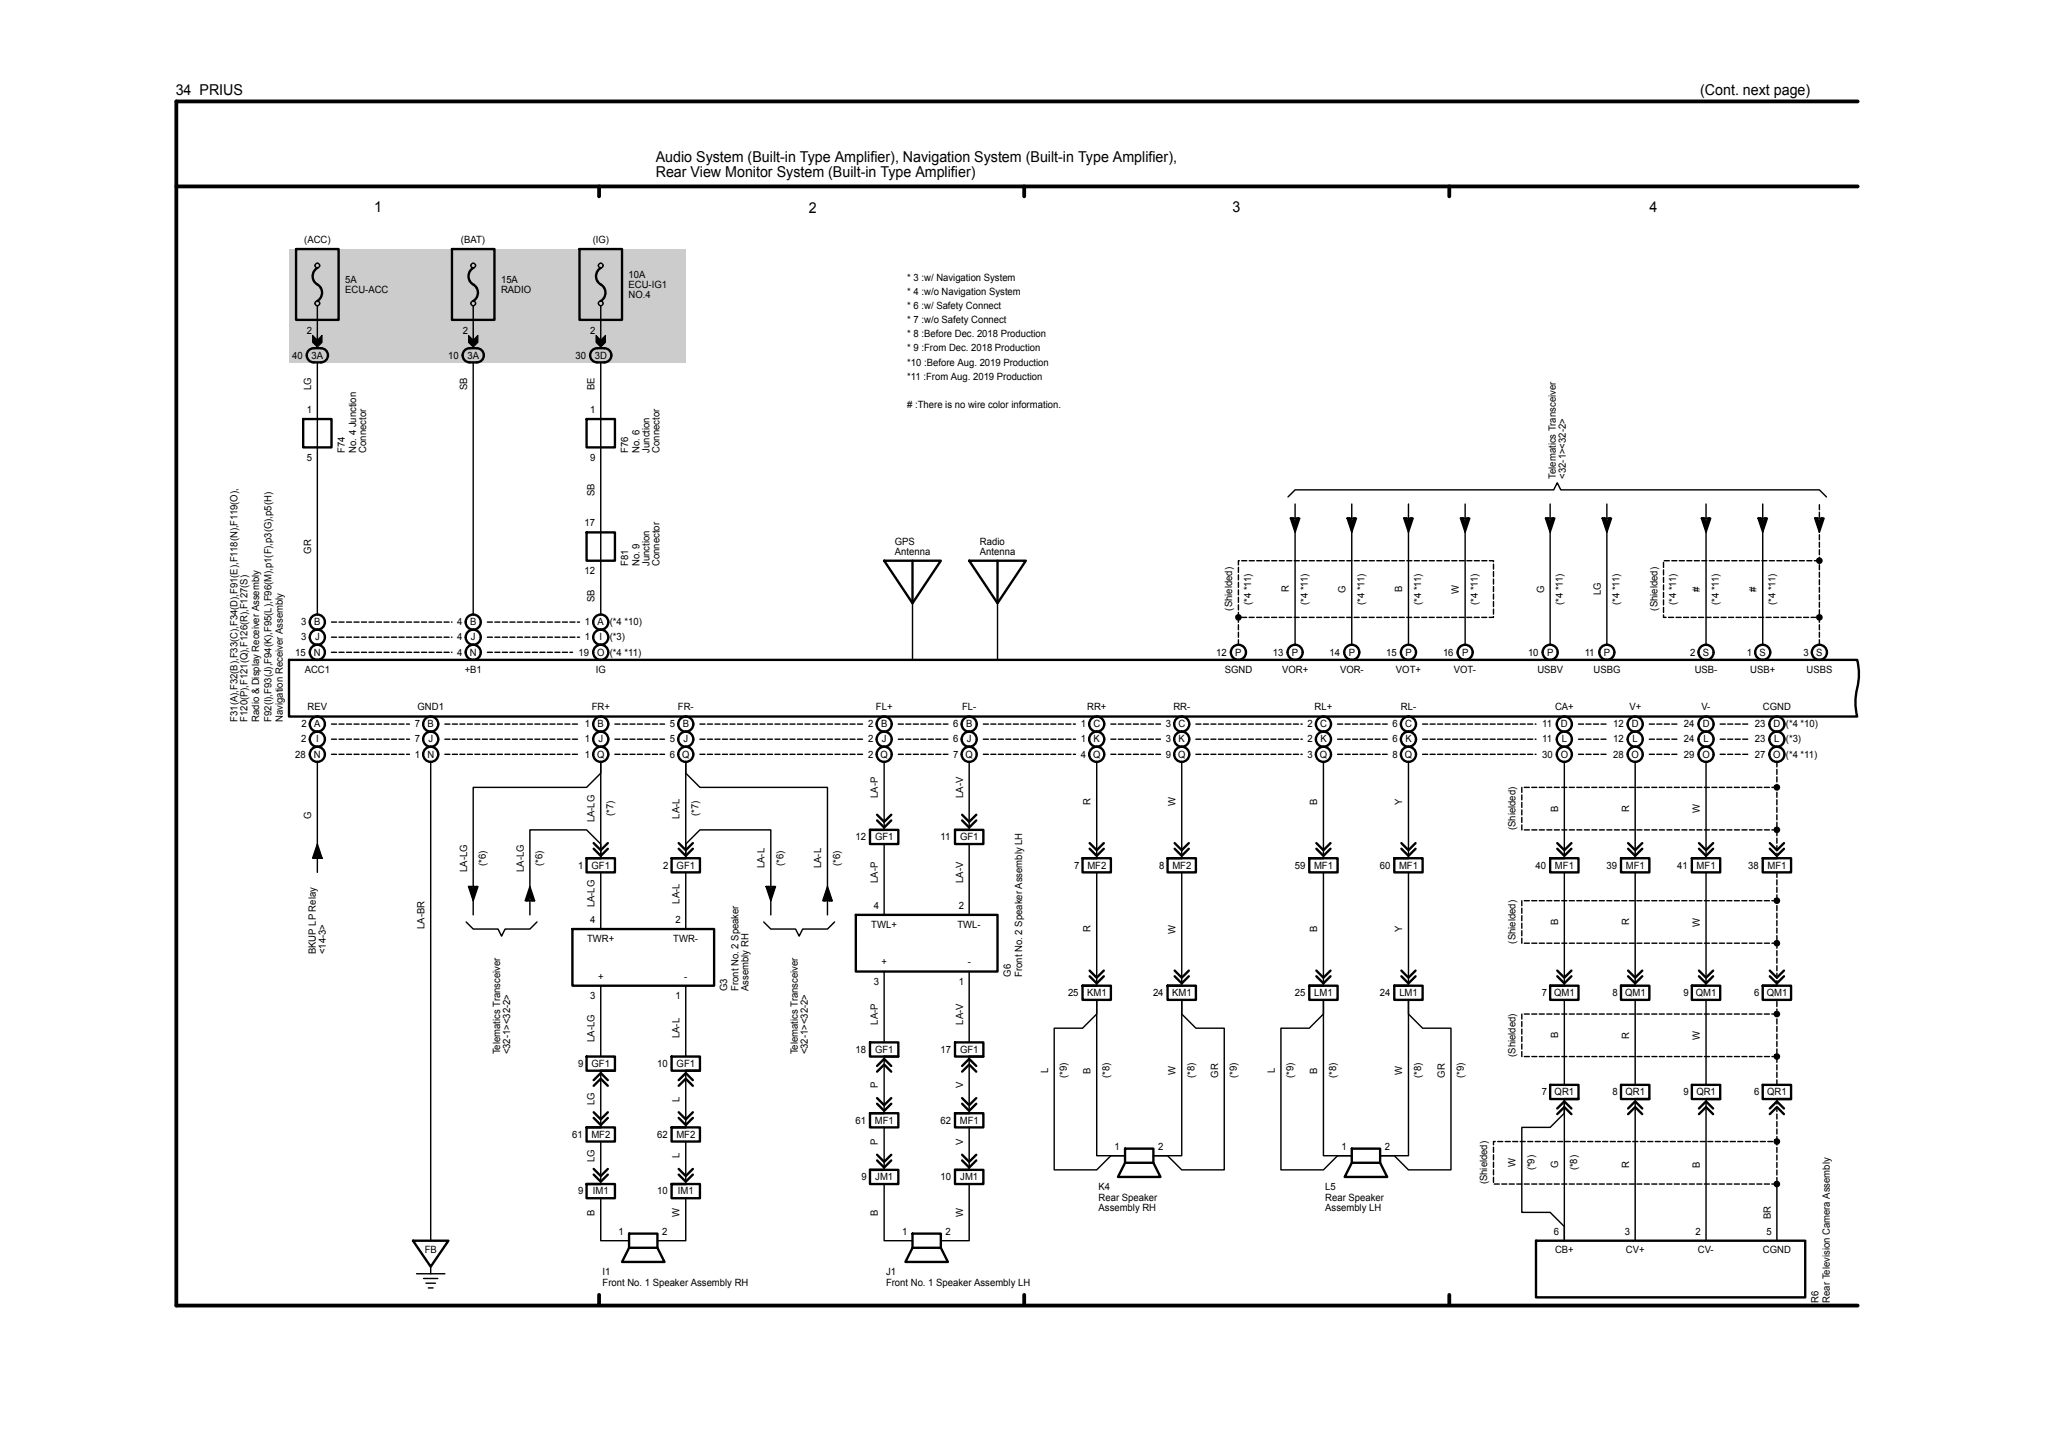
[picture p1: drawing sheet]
<svg xmlns="http://www.w3.org/2000/svg" width="297mm" height="210mm" viewBox="0 0 297 210" stroke-linecap="round" stroke-linejoin="round" font-family="sans-serif">
<path d="M269.5 14.7h-243.9v174.8h243.9M25.6 27.1h243.9M86.9 27v1.5M148.6 27v1.5M210.3 27v1.5M86.9 187.9v1.5M148.6 187.9v1.5M210.3 187.9v1.5" fill="none" stroke="#000" stroke-width=".55"/>
<g fill="#ccc">
<path d="M41.9 36.1h57.6v16.5h-57.6z"/>
<path d="M43 36.1h6.1v10.3h-6.1z"/>
<path d="M65.6 36.1h6.1v10.3h-6.1z"/>
<path d="M84.1 36.1h6.1v10.3h-6.1z"/>
</g>
<g fill="none" stroke="#000" stroke-width=".34">
<path d="M43 36.1h6.1v10.3h-6.1zM46 38.9a1.43 1.43 0 0 0 .2 2.5 1.4 1.4 0 0 1-.2 2.3M65.6 36.1h6.1v10.3h-6.1zM68.7 38.9a1.43 1.43 0 0 0 .2 2.5 1.39 1.39 0 0 1-.2 2.3M84.1 36.1h6.1v10.3h-6.1zM87.2 38.9a1.43 1.43 0 0 0 .2 2.5 1.4 1.4 0 0 1-.2 2.3M44.7 51l.2-.3a2.23 2.23 0 0 1 2.5 .3 1.03 1.03 0 0 1 .1 1 1.03 1.03 0 0 1-.9 .6h-1.1a1.03 1.03 0 0 1-.9-.6 1.03 1.03 0 0 1 .1-1zM67.3 51l.2-.3a2.22 2.22 0 0 1 2.5 .3 1.03 1.03 0 0 1 .1 1 1.03 1.03 0 0 1-.9 .6h-1.1a1.03 1.03 0 0 1-.9-.6 1.03 1.03 0 0 1 .1-1zM85.8 51l.2-.3a2.22 2.22 0 0 1 2.5 .3 1.03 1.03 0 0 1 .1 1 1.03 1.03 0 0 1-.9 .6h-1.1a1.03 1.03 0 0 1-.9-.6 1.03 1.03 0 0 1 .1-1zM44 60.8h4.1v4.1h-4.1zM85.1 77.3h4.1v4.1h-4.1zM85.1 60.8h4.1v4.1h-4.1z"/>
<path d="M41.9 95.8h227.6a9 9 0 0 1-.2 4.7l-.1 1.7 .3 1.8h-227.6zM46 91.4a1.1 1.1 0 0 1 1.1 1.1 1.1 1.1 0 0 1-1.1 1.1M46 91.4a1.1 1.1 0 0 0-1.1 1.1 1.1 1.1 0 0 0 1.1 1.1M68.7 91.4a1.1 1.1 0 0 1 1.1 1.1 1.1 1.1 0 0 1-1.1 1.1M68.7 91.4a1.1 1.1 0 0 0-1.1 1.1 1.1 1.1 0 0 0 1.1 1.1M87.2 91.4a1.1 1.1 0 0 1 1.1 1.1 1.1 1.1 0 0 1-1.1 1.1M87.2 91.4a1.1 1.1 0 0 0-1.1 1.1 1.1 1.1 0 0 0 1.1 1.1M128.3 81.4h8.2l-4.1 6.1zM132.4 81.4v6.1M140.6 81.4h8.2l-4.1 6.1zM144.7 81.4v6.1M46 106.2a1.1 1.1 0 0 1 1.1 1.1 1.1 1.1 0 0 1-1.1 1.1"/>
<path d="M46 106.2a1.1 1.1 0 0 0-1.1 1.1 1.1 1.1 0 0 0 1.1 1.1M62.5 106.2a1.1 1.1 0 0 1 1.1 1.1 1.1 1.1 0 0 1-1.1 1.1M62.5 106.2a1.1 1.1 0 0 0-1.1 1.1 1.1 1.1 0 0 0 1.1 1.1M87.2 106.2a1.1 1.1 0 0 1 1.1 1.1 1.1 1.1 0 0 1-1.1 1.1M87.2 106.2a1.1 1.1 0 0 0-1.1 1.1 1.1 1.1 0 0 0 1.1 1.1M99.5 106.2a1.1 1.1 0 0 1 1.1 1.1 1.1 1.1 0 0 1-1.1 1.1M99.5 106.2a1.1 1.1 0 0 0-1.1 1.1 1.1 1.1 0 0 0 1.1 1.1M127.3 119.1l1 1 1-1M127.3 118.2l1 1.1 1-1.1M128.3 106.2a1.1 1.1 0 0 1 1.1 1.1 1.1 1.1 0 0 1-1.1 1.1M128.3 106.2a1.1 1.1 0 0 0-1.1 1.1 1.1 1.1 0 0 0 1.1 1.1M139.6 119.1l1 1 1-1"/>
<path d="M139.6 118.2l1 1.1 1-1.1M140.6 106.2a1.1 1.1 0 0 1 1.1 1.1 1.1 1.1 0 0 1-1.1 1.1M140.6 106.2a1.1 1.1 0 0 0-1.1 1.1 1.1 1.1 0 0 0 1.1 1.1M159.1 106.2a1.1 1.1 0 0 1 1.1 1.1 1.1 1.1 0 0 1-1.1 1.1M159.1 106.2a1.1 1.1 0 0 0-1.1 1.1 1.1 1.1 0 0 0 1.1 1.1M171.5 106.2a1.1 1.1 0 0 1 1.1 1.1 1.1 1.1 0 0 1-1.1 1.1M171.5 106.2a1.1 1.1 0 0 0-1.1 1.1 1.1 1.1 0 0 0 1.1 1.1M192 106.2a1.1 1.1 0 0 1 1.1 1.1 1.1 1.1 0 0 1-1.1 1.1M192 106.2a1.1 1.1 0 0 0-1.1 1.1 1.1 1.1 0 0 0 1.1 1.1M204.4 106.2a1.1 1.1 0 0 1 1.1 1.1 1.1 1.1 0 0 1-1.1 1.1M204.4 106.2a1.1 1.1 0 0 0-1.1 1.1 1.1 1.1 0 0 0 1.1 1.1M227 106.2a1.1 1.1 0 0 1 1.1 1.1 1.1 1.1 0 0 1-1.1 1.1"/>
<path d="M227 106.2a1.1 1.1 0 0 0-1.1 1.1 1.1 1.1 0 0 0 1.1 1.1M237.2 106.2a1.1 1.1 0 0 1 1.1 1.1 1.1 1.1 0 0 1-1.1 1.1M237.2 106.2a1.1 1.1 0 0 0-1 1.1 1.1 1.1 0 0 0 1 1.1M247.5 106.2a1.1 1.1 0 0 1 1.1 1.1 1.1 1.1 0 0 1-1.1 1.1M247.5 106.2a1.1 1.1 0 0 0-1.1 1.1 1.1 1.1 0 0 0 1.1 1.1M257.8 106.2a1.1 1.1 0 0 1 1.1 1.1 1.1 1.1 0 0 1-1.1 1.1M257.8 106.2a1.1 1.1 0 0 0-1.1 1.1 1.1 1.1 0 0 0 1.1 1.1M83.1 134.8h20.5v8.3h-20.5zM85.1 124.6h4.1v2h-4.1zM85.1 124.6h2.1M86.1 123.2l1.1 1 1-1M86.1 122.4l1.1 1 1-1"/>
<path d="M97.4 124.6h4.2v2h-4.2zM97.4 124.6h2.1M98.5 123.2l1 1 1-1M98.5 122.4l1 1 1-1M124.2 132.8h20.5v8.2h-20.5zM126.2 120.4h4.1v2.1h-4.1zM126.2 120.4h2.1M138.6 120.4h4.1v2.1h-4.1zM138.6 120.4h2M157.1 124.6h4.1v2h-4.1zM157.1 124.6h2M158.1 123.2l1 1 1.1-1"/>
<path d="M158.1 122.4l1 1 1.1-1M169.4 124.6h4.1v2h-4.1zM169.4 124.6h2.1M170.4 123.2l1.1 1 1-1M170.4 122.4l1.1 1 1-1M190 124.6h4.1v2h-4.1zM190 124.6h2M191 122.4l1 1 1-1M191 123.2l1 1 1-1M202.3 124.6h4.1v2h-4.1zM202.3 124.6h2.1M203.3 123.2l1.1 1 1-1"/>
<path d="M203.3 122.4l1.1 1 1-1M224.9 124.6h4.1v2h-4.1zM224.9 124.6h2.1M225.9 122.4l1.1 1 1-1M225.9 123.2l1.1 1 1-1M235.2 124.6h4.1v2h-4.1zM235.2 124.6h2M236.2 122.4l1 1 1.1-1M236.2 123.2l1 1 1.1-1M245.5 124.6h4.1v2h-4.1zM245.5 124.6h2M246.5 122.4l1 1 1.1-1"/>
<path d="M246.5 123.2l1 1 1.1-1M255.8 124.6h4.1v2h-4.1zM255.8 124.6h2M256.8 122.4l1 1 1-1M256.8 123.2l1 1 1-1M85.1 153.3h4.1v2.1h-4.1zM86.1 157.6l1.1-1 1 1M86.1 156.8l1.1-1.1 1 1.1M87.2 155.4h2M97.4 153.3h4.2v2.1h-4.2zM98.5 157.6l1-1 1 1M98.5 156.8l1-1.1 1 1.1"/>
<path d="M99.5 155.4h2.1M126.2 151.3h4.1v2h-4.1zM127.3 155.5l1-1 1 1M127.3 154.7l1-1 1 1M127.3 159.4l1 1 1-1M128.3 153.3h2M138.6 151.3h4.1v2h-4.1zM139.6 155.5l1-1 1 1M139.6 154.7l1-1 1 1M139.6 159.4l1 1 1-1M140.6 153.3h2.1M157.1 143.1h4.1v2h-4.1z"/>
<path d="M157.1 143.1h2M158.1 141.7l1 1 1.1-1M158.1 140.9l1 1 1.1-1M169.4 143.1h4.1v2h-4.1zM169.4 143.1h2.1M170.4 141.7l1.1 1 1-1M170.4 140.9l1.1 1 1-1M190 143.1h4.1v2h-4.1zM190 143.1h2M191 141.7l1 1 1-1M191 140.9l1 1 1-1M202.3 143.1h4.1v2h-4.1z"/>
<path d="M202.3 143.1h2.1M203.3 141.7l1.1 1 1-1M203.3 140.9l1.1 1 1-1M224.9 143.1h4.1v2h-4.1zM224.9 157.4h4.1v2.1h-4.1zM224.9 143.1h2.1M225.9 140.9l1.1 1 1-1M225.9 141.7l1.1 1 1-1M227 159.5h2M235.2 143.1h4.1v2h-4.1zM235.2 157.4h4.1v2.1h-4.1zM235.2 143.1h2"/>
<path d="M236.2 140.9l1 1 1.1-1M236.2 141.7l1 1 1.1-1M237.2 159.5h2.1M245.5 143.1h4.1v2h-4.1zM245.5 157.4h4.1v2.1h-4.1zM245.5 143.1h2M246.5 140.9l1 1 1.1-1M246.5 141.7l1 1 1.1-1M247.5 159.5h2.1M255.8 157.4h4.1v2.1h-4.1zM255.8 143.1h4.1v2h-4.1zM255.8 143.1h2"/>
<path d="M256.8 140.9l1 1 1-1M256.8 141.7l1 1 1-1M257.8 159.5h2.1M85.1 163.6h4.1v2.1h-4.1zM85.1 171.8h4.1v2.1h-4.1zM85.1 163.6h2.1M85.1 171.8h2.1M86.1 161.4l1.1 1 1-1M86.1 162.2l1.1 1.1 1-1.1M86.1 169.6l1.1 1.1 1-1.1M86.1 170.5l1.1 1 1-1M91.3 179h4.1v2.1l1 2h-6.2l1.1-2z"/>
<path d="M97.4 163.6h4.2v2.1h-4.2zM97.4 171.8h4.2v2.1h-4.2zM97.4 163.6h2.1M97.4 171.8h2.1M98.5 161.4l1 1 1-1M98.5 162.2l1 1.1 1-1.1M98.5 169.6l1 1.1 1-1.1M98.5 170.5l1 1 1-1M126.2 161.6h4.1v2h-4.1zM126.2 169.8h4.1v2h-4.1zM126.2 161.6h2.1M126.2 169.8h2.1"/>
<path d="M127.3 160.2l1 1 1-1M127.3 167.6l1 1 1-1M127.3 168.4l1 1 1-1M132.4 179h4.1v2.1l1 2h-6.1l1-2zM138.6 161.6h4.1v2h-4.1zM138.6 169.8h4.1v2h-4.1zM138.6 161.6h2M138.6 169.8h2M139.6 160.2l1 1 1-1M139.6 167.6l1 1 1-1M139.6 168.4l1 1 1-1M163.2 166.7h4.1v2.1l1.1 2h-6.2l1-2z"/>
<path d="M163.2 168.8h4.1M196.1 166.7h4.1v2.1l1.1 2h-6.2l1-2zM196.1 168.8h4.1M225.9 161.7l1.1-1 1 1M225.9 160.9l1.1-1.1 1 1.1M236.2 161.7l1-1 1.1 1M236.2 160.9l1-1.1 1.1 1.1M246.5 161.7l1-1 1.1 1M246.5 160.9l1-1.1 1.1 1.1M256.8 161.7l1-1 1 1M256.8 160.9l1-1.1 1 1.1M59.9 180.1h5.2l-2.6 3.7z"/>
<path d="M91.3 181.1h4.1M132.4 181.1h4.1M222.9 180.1h39v8.2h-39z"/>
<circle cx="46" cy="94.7" r="1.1"/>
<circle cx="46" cy="90.3" r="1.1"/>
<circle cx="68.7" cy="90.3" r="1.1"/>
<circle cx="68.7" cy="94.7" r="1.1"/>
<circle cx="87.2" cy="94.7" r="1.1"/>
<circle cx="87.2" cy="90.3" r="1.1"/>
<circle cx="179.7" cy="94.7" r="1.1"/>
<circle cx="187.9" cy="94.7" r="1.1"/>
<circle cx="196.1" cy="94.7" r="1.1"/>
<circle cx="204.4" cy="94.7" r="1.1"/>
<circle cx="212.6" cy="94.7" r="1.1"/>
<circle cx="224.9" cy="94.7" r="1.1"/>
<circle cx="233.1" cy="94.7" r="1.1"/>
<circle cx="247.5" cy="94.7" r="1.1"/>
<circle cx="255.8" cy="94.7" r="1.1"/>
<circle cx="264" cy="94.7" r="1.1"/>
<circle cx="46" cy="109.5" r="1.1"/>
<circle cx="46" cy="105.1" r="1.1"/>
<circle cx="62.5" cy="109.5" r="1.1"/>
<circle cx="62.5" cy="105.1" r="1.1"/>
<circle cx="87.2" cy="109.5" r="1.1"/>
<circle cx="87.2" cy="105.1" r="1.1"/>
<circle cx="99.5" cy="109.5" r="1.1"/>
<circle cx="99.5" cy="105.1" r="1.1"/>
<circle cx="128.3" cy="109.5" r="1.1"/>
<circle cx="128.3" cy="105.1" r="1.1"/>
<circle cx="140.6" cy="109.5" r="1.1"/>
<circle cx="140.6" cy="105.1" r="1.1"/>
<circle cx="159.1" cy="105.1" r="1.1"/>
<circle cx="159.1" cy="109.5" r="1.1"/>
<circle cx="171.5" cy="109.5" r="1.1"/>
<circle cx="171.5" cy="105.1" r="1.1"/>
<circle cx="192" cy="109.5" r="1.1"/>
<circle cx="192" cy="105.1" r="1.1"/>
<circle cx="204.4" cy="109.5" r="1.1"/>
<circle cx="204.4" cy="105.1" r="1.1"/>
<circle cx="227" cy="109.5" r="1.1"/>
<circle cx="227" cy="105.1" r="1.1"/>
<circle cx="237.2" cy="109.5" r="1.1"/>
<circle cx="237.2" cy="105.1" r="1.1"/>
<circle cx="247.5" cy="109.5" r="1.1"/>
<circle cx="247.5" cy="105.1" r="1.1"/>
<circle cx="257.8" cy="109.5" r="1.1"/>
<circle cx="257.8" cy="105.1" r="1.1"/>
</g>
<g fill="none" stroke="#000" stroke-width=".21">
<path d="M46 44.4v6.1M46 52.6v36.6M68.7 44.4v6.1M68.7 52.6v36.6M87.2 44.4v6.1M87.2 52.6v36.6M186.9 72.1l1-1h37.5l.5-1 .6 1h37.5l1 1M187.2 75.2h1.4l-.7 2.1-.7-2.1h.2l.5 1.6 .5-1.6h-.1l-.4 1.2-.4-1.2h.2l.2 .8 .3-.8M187.9 73.2v20.4M195.4 75.2h1.4l-.7 2.1-.7-2.1h.2l.5 1.6 .6-1.6h-.2l-.4 1.2-.4-1.2h.2l.2 .8 .3-.8M196.1 73.2v20.4M203.7 75.2h1.3l-.6 2.1-.7-2.1h.1l.6 1.6 .5-1.6h-.2l-.3 1.2-.4-1.2h.1l.3 .8 .2-.8"/>
<path d="M204.4 73.2v20.4M211.9 75.2h1.4l-.7 2.1-.7-2.1h.1l.6 1.6 .5-1.6h-.1l-.4 1.2-.4-1.2h.1l.3 .8 .2-.8M212.6 73.2v20.4M224.2 75.2h1.4l-.7 2.1-.7-2.1h.2l.5 1.6 .6-1.6h-.2l-.4 1.2-.4-1.2h.2l.2 .8 .3-.8M224.9 73.2v20.4M232.5 75.2h1.3l-.7 2.1-.6-2.1h.1l.5 1.6 .6-1.6h-.2l-.4 1.2-.4-1.2h.2l.2 .8 .3-.8M233.1 73.2v20.4M246.8 75.2h1.4l-.7 2.1-.7-2.1h.2l.5 1.6 .6-1.6h-.2l-.4 1.2-.4-1.2h.2l.2 .8 .3-.8M247.5 73.2v20.4M255.1 75.2h1.3l-.6 2.1-.7-2.1h.1l.6 1.6 .5-1.6h-.2l-.3 1.2-.4-1.2h.1l.3 .8 .2-.8M255.8 73.2v20.4M263.3 75.2h1.4l-.7 2.1-.7-2.1h.1l.6 1.6 .5-1.6h-.1l-.4 1.2-.4-1.2h.1l.3 .8 .2-.8"/>
<path d="M132.4 87.5v8.3M144.7 87.5v8.3M179.4 89.4a.38 .38 0 0 0 .2 .6 .38 .38 0 0 0 .5-.5 .38 .38 0 0 0-.6-.2l-.1 .1 .1 .3 .2 .1 .2-.2-.2-.2h-.1l.1 .2M263.7 81.1a.38 .38 0 0 0 .2 .6 .38 .38 0 0 0 .4-.4 .38 .38 0 0 0-.5-.3l-.1 .1 .1 .3 .2 .2 .1-.1v-.3h-.1h-.1l.1 .2M263.7 89.4a.38 .38 0 0 0 .2 .6 .38 .38 0 0 0 .5-.4 .38 .38 0 0 0-.6-.3l-.1 .1 .1 .3 .1 .1 .2-.1v-.2l-.1-.1h-.1l.1 .2M46 110.6v16M62.5 110.6v69.5M128.3 110.6v9.8M140.6 110.6v9.8M159.1 110.6v14M171.5 110.6v14M192 110.6v14"/>
<path d="M204.4 110.6v14M227 110.6v14M237.2 110.6v14M247.5 110.6v14M257.5 114a.38 .38 0 0 0 .2 .6 .38 .38 0 0 0 .5-.4 .38 .38 0 0 0-.6-.3l-.1 .1 .2 .4 .1 .1 .2-.2-.2-.2h-.1l.1 .2M45.8 124.6l.2-.8 .3 .8h.1l-.4-1.2-.4 1.2h-.1l.5-1.7 .6 1.7h.1l-.7-2.1-.6 2.1h1.3M67.6 133.8l1.1 1h3.6l.5 1.1 .5-1.1h3.6l1-1M68 128.7h1.3l-.6 2-.7-2h.1l.6 1.6 .5-1.6h-.1l-.4 1.2-.4-1.2h.1l.3 .7 .2-.7M68.7 132.8v-18.5h16.4l2.1-2.1v-1.6v14v-2.1l-2.1-2.1h-8.2v12.4M76.6 130.7l.3-.7 .2 .7h.2l-.4-1.2-.4 1.2h-.2l.6-1.6 .5 1.6h.2l-.7-2-.7 2h1.4M87.2 126.6v8.2M99.5 126.6v8.2"/>
<path d="M110.8 133.8l1 1h3.6l.5 1.1 .6-1.1h3.6l1-1M111.2 128.7h1.3l-.7 2-.6-2h.1l.5 1.6 .6-1.6h-.2l-.4 1.2-.4-1.2h.2l.2 .7 .3-.7M111.8 132.8v-12.4h-10.2l-2.1 2.1v2.1v-14v1.6l2.1 2.1h18.5v18.5M119.8 130.7l.3-.7 .2 .7h.2l-.4-1.2-.4 1.2h-.2l.6-1.6 .5 1.6h.1l-.6-2-.7 2h1.3M128.3 122.5v10.3M140.6 122.5v10.3M159.1 126.6v16.5M171.5 126.6v16.5M192 126.6v16.5M204.4 126.6v16.5M227 126.6v16.5M237.2 126.6v16.5"/>
<path d="M247.5 126.6v16.5M257.5 130.5a.38 .38 0 0 0 .2 .6 .38 .38 0 0 0 .5-.4 .38 .38 0 0 0-.6-.3l-.1 .1 .2 .4h.1l.2-.2v-.1l-.3-.1 .1 .2M257.5 120.2a.38 .38 0 0 0 .2 .6 .38 .38 0 0 0 .5-.4 .38 .38 0 0 0-.6-.3l-.1 .1 .1 .3 .1 .1h.3v-.3h-.3l.1 .1M257.5 136.6a.38 .38 0 0 0 .2 .6 .38 .38 0 0 0 .5-.4 .38 .38 0 0 0-.6-.2h-.1l.2 .5h.1l.2-.2-.2-.2h-.1l.1 .2M87.2 143.1v10.2M87.2 155.4v8.2M99.5 143.1v10.2M99.5 155.4v8.2M128.3 141v10.3M128.3 153.3v8.3M140.6 141v10.3M140.6 153.3v8.3"/>
<path d="M153 149.2h4.1l2-2v-2.1v22.6h4.1h-2l-2.1 2.1h-6.1zM171.5 145.1v2.1l2 2h4.1v20.6h-6.1l-2.1-2.1h-2.1h4.2zM185.9 149.2h4.1l2-2v-2.1v22.6h4.1h-2l-2.1 2.1h-6.1zM204.4 145.1v2.1l2 2h4.1v20.6h-6.1l-2.1-2.1h-2.1h4.2zM227 145.1v12.3M237.2 145.1v12.3M237.2 159.5v20.6M247.5 145.1v12.3M247.5 159.5v20.6M257.5 146.9a.38 .38 0 0 0 .2 .6 .38 .38 0 0 0 .5-.4 .38 .38 0 0 0-.6-.3l-.1 .1 .2 .4 .1 .1 .2-.2-.2-.2h-.1l.1 .2M257.5 153.1a.38 .38 0 0 0 .2 .6 .38 .38 0 0 0 .5-.4 .38 .38 0 0 0-.6-.3l-.1 .1 .2 .4h.1l.2-.2-.2-.2-.1 .1 .1 .1M87.2 173.9v6.2h4.1"/>
<path d="M87.2 165.7v6.1M99.5 173.9v6.2h-4.1M99.5 165.7v6.1M128.3 171.8v8.3h4.1M128.3 163.6v6.2M140.6 171.8v8.3h-4.1M140.6 163.6v6.2M220.8 163.6h4.1l2.1-2v-2.1v20.6v-2.1l-2.1-2.1h-4.1zM257.5 165.4a.38 .38 0 0 0 .2 .6 .38 .38 0 0 0 .5-.4 .38 .38 0 0 0-.6-.3l-.1 .1 .2 .4 .1 .1 .2-.2-.2-.2h-.1l.1 .2M257.5 171.6a.38 .38 0 0 0 .2 .6 .38 .38 0 0 0 .5-.4 .38 .38 0 0 0-.6-.3l-.1 .1 .2 .4h.1l.2-.2-.2-.2-.1 .1 .1 .1v8.3M60.4 184.9h4.1M61.5 185.5h2"/>
<path d="M61.8 186.2h1.4M62.1 186.9h.7M62.5 183.8v1.1"/>
<circle cx="46" cy="38.5" r=".34"/>
<circle cx="68.7" cy="38.5" r=".34"/>
<circle cx="87.2" cy="38.5" r=".34"/>
<circle cx="46" cy="44" r=".34"/>
<circle cx="68.7" cy="44" r=".34"/>
<circle cx="87.2" cy="44" r=".34"/>
</g>
<path d="M45.4 48.7l.6 .7 .7-.7v1l-.7 .7-.6-.7zM68 48.7l.7 .7 .6-.7v1l-.6 .7-.7-.7zM86.5 48.7l.7 .7 .6-.7v1l-.6 .7-.7-.7z" fill="#000"/>
<path d="M45.4 48.7l.6 .7 .7-.7v1l-.7 .7-.6-.7zM68 48.7l.7 .7 .6-.7v1l-.6 .7-.7-.7zM86.5 48.7l.7 .7 .6-.7v1l-.6 .7-.7-.7z" fill="none" stroke="#000" stroke-width=".15"/>
<g fill="none" stroke="#000" stroke-width=".21" stroke-dasharray=".7 .4">
<path d="M48.1 92.5h17.5M48.1 94.7h17.5M48.1 90.3h17.5M70.7 92.5h13.4M70.7 94.7h12.4M70.7 90.3h13.4M179.7 93.6v-4M179.7 89.6v-8.2h37v8.2h-37M264 81.4h-22.6v8.2h22.6M264 93.6v-20.4M48.1 107.3h11.3M48.1 105.1h11.3"/>
<path d="M48.1 109.5h11.3M64.5 105.1h19.6M64.5 107.3h19.6M64.5 109.5h19.6M89.2 105.1h7.2M89.2 107.3h7.2M89.2 109.5h7.2M101.6 105.1h23.6M101.6 107.3h23.6M101.6 109.5h23.6M130.3 107.3h7.2M130.3 105.1h7.2"/>
<path d="M130.3 109.5h7.2M142.7 105.1h13.3M142.7 107.3h13.3M142.7 109.5h13.3M161.2 107.3h7.2M161.2 105.1h7.2M161.2 109.5h7.2M173.5 105.1h15.4M173.5 107.3h15.4M173.5 109.5h15.4M194.1 107.3h7.2M194.1 105.1h7.2"/>
<path d="M194.1 109.5h7.2M206.4 105.1h16.5M206.4 107.3h16.5M206.4 109.5h16.5M229 107.3h4.1M229 105.1h4.1M229 109.5h4.1M239.3 105.1h4.1M239.3 107.3h4.1M239.3 109.5h4.1M249.6 107.3h4.1M249.6 105.1h4.1"/>
<path d="M249.6 109.5h4.1M257.8 114.3h-37v6.1h37v-6.1M257.8 110.6v3.7M257.8 124.6v-4.2M257.8 136.9v6.2M257.8 126.6v4.1M257.8 130.7h-37v6.2h37v-6.2M257.8 157.4v-4.1M257.8 147.2v-2.1M257.8 147.2h-37v6.1h37v-6.1M257.8 165.7v-6.2M257.8 171.8h-41.1v-6.1h41.1v6.1"/>
</g>
<g font-size="2.2">
<text x="25.5" y="13.8">34 PRIUS</text>
<text x="246.7" y="13.8">(Cont. next page)</text>
<text x="95.1" y="23.5">Audio System (Built-in Type Amplifier), Navigation System (Built-in Type Amplifier),</text>
<text x="95.1" y="25.6">Rear View Monitor System (Built-in Type Amplifier)</text>
<text x="54.3" y="30.7">1</text>
<text x="117.3" y="30.8">2</text>
<text x="178.8" y="30.8">3</text>
<text x="239.3" y="30.7">4</text>
</g>
<g font-size="1.5">
<text x="44.1" y="35.2">(ACC)</text>
<text x="66.9" y="35.2">(BAT)</text>
<text x="86" y="35.2">(IG)</text>
<text x="50.1" y="41.1">5A</text>
<text x="72.7" y="41.1">15A</text>
<text x="91.2" y="40.4">10A</text>
<text x="91.2" y="41.8">ECU-IG1</text>
<text x="131.6" y="40.7">* 3 :w/ Navigation System</text>
<text x="50.1" y="42.5">ECU-ACC</text>
<text x="72.7" y="42.5">RADIO</text>
<text x="91.2" y="43.3">NO.4</text>
<text x="131.6" y="46.9">* 7 :w/o Safety Connect</text>
<text x="131.6" y="44.8">* 6 :w/ Safety Connect</text>
<text x="131.6" y="42.8">* 4 :w/o Navigation System</text>
<text x="42.4" y="52">40</text>
<text x="44.5" y="48.4">2</text>
<text x="45.2" y="52">3A</text>
<text x="65" y="52">10</text>
<text x="67.1" y="48.4">2</text>
<text x="67.8" y="52">3A</text>
<text x="83.5" y="52">30</text>
<text x="85.6" y="48.4">2</text>
<text x="86.3" y="52">3D</text>
<text x="131.6" y="49">* 8 :Before Dec. 2018 Production</text>
<text x="131.6" y="51">* 9 :From Dec. 2018 Production</text>
<text x="131.6" y="53.1">*10 :Before Aug. 2019 Production</text>
<text x="44.5" y="59.9">1</text>
<text x="45.1" y="56.6" transform="rotate(-90 45.1 56.6)">LG</text>
<text x="67.8" y="56.6" transform="rotate(-90 67.8 56.6)">SB</text>
<text x="85.6" y="59.9">1</text>
<text x="86.3" y="56.6" transform="rotate(-90 86.3 56.6)">BE</text>
<text x="131.6" y="55.1">*11 :From Aug. 2019 Production</text>
<text x="131.6" y="59.2"># :There is no wire color information.</text>
<text x="50" y="65.7" transform="rotate(-90 50 65.7)">F74</text>
<text x="51.7" y="65.7" transform="rotate(-90 51.7 65.7)">No. 4 Junction</text>
<text x="53.1" y="65.7" transform="rotate(-90 53.1 65.7)">Connector</text>
<text x="91.1" y="65.7" transform="rotate(-90 91.1 65.7)">F76</text>
<text x="92.8" y="65.7" transform="rotate(-90 92.8 65.7)">No. 6</text>
<text x="94.2" y="65.7" transform="rotate(-90 94.2 65.7)">Junction</text>
<text x="95.7" y="65.7" transform="rotate(-90 95.7 65.7)">Connector</text>
<text x="44.5" y="66.9">5</text>
<text x="85.6" y="66.9">9</text>
<text x="225.7" y="69.5" transform="rotate(-90 225.7 69.5)">Telematics Transceiver</text>
<text x="227.2" y="69.5" transform="rotate(-90 227.2 69.5)">&lt;32-1&gt;&lt;32-2&gt;</text>
<text x="84.8" y="76.4">17</text>
<text x="86.3" y="72" transform="rotate(-90 86.3 72)">SB</text>
<text x="45.1" y="80.4" transform="rotate(-90 45.1 80.4)">GR</text>
<text x="84.8" y="83.4">12</text>
<text x="91.1" y="82.1" transform="rotate(-90 91.1 82.1)">F81</text>
<text x="92.8" y="82.1" transform="rotate(-90 92.8 82.1)">No. 9</text>
<text x="94.2" y="82.1" transform="rotate(-90 94.2 82.1)">Junction</text>
<text x="95.7" y="82.1" transform="rotate(-90 95.7 82.1)">Connector</text>
<text x="129.8" y="79">GPS</text>
<text x="129.8" y="80.5">Antenna</text>
<text x="142.2" y="79">Radio</text>
<text x="142.2" y="80.5">Antenna</text>
<text x="86.3" y="87.4" transform="rotate(-90 86.3 87.4)">SB</text>
<text x="178.8" y="88.6" transform="rotate(-90 178.8 88.6)">(Shielded)</text>
<text x="181.5" y="87.8" transform="rotate(-90 181.5 87.8)">(*4 *11)</text>
<text x="187" y="86" transform="rotate(-90 187 86)">R</text>
<text x="189.8" y="87.8" transform="rotate(-90 189.8 87.8)">(*4 *11)</text>
<text x="195.2" y="86" transform="rotate(-90 195.2 86)">G</text>
<text x="198" y="87.8" transform="rotate(-90 198 87.8)">(*4 *11)</text>
<text x="203.5" y="85.9" transform="rotate(-90 203.5 85.9)">B</text>
<text x="206.2" y="87.8" transform="rotate(-90 206.2 87.8)">(*4 *11)</text>
<text x="211.7" y="86.2" transform="rotate(-90 211.7 86.2)">W</text>
<text x="214.4" y="87.8" transform="rotate(-90 214.4 87.8)">(*4 *11)</text>
<text x="224" y="86" transform="rotate(-90 224 86)">G</text>
<text x="226.8" y="87.8" transform="rotate(-90 226.8 87.8)">(*4 *11)</text>
<text x="232.2" y="86.4" transform="rotate(-90 232.2 86.4)">LG</text>
<text x="235" y="87.8" transform="rotate(-90 235 87.8)">(*4 *11)</text>
<text x="240.5" y="88.6" transform="rotate(-90 240.5 88.6)">(Shielded)</text>
<text x="243.2" y="87.8" transform="rotate(-90 243.2 87.8)">(*4 *11)</text>
<text x="246.6" y="85.9" transform="rotate(-90 246.6 85.9)">#</text>
<text x="249.4" y="87.8" transform="rotate(-90 249.4 87.8)">(*4 *11)</text>
<text x="254.9" y="85.9" transform="rotate(-90 254.9 85.9)">#</text>
<text x="257.6" y="87.8" transform="rotate(-90 257.6 87.8)">(*4 *11)</text>
<text x="42.8" y="95.1">15</text>
<text x="43.7" y="93">3</text>
<text x="43.7" y="90.8">3</text>
<text x="45.6" y="95.1">N</text>
<text x="45.6" y="90.8">B</text>
<text x="45.7" y="93">J</text>
<text x="66.3" y="93">4</text>
<text x="66.3" y="90.8">4</text>
<text x="66.3" y="95.1">4</text>
<text x="68.2" y="95.1">N</text>
<text x="68.2" y="90.8">B</text>
<text x="68.3" y="93">J</text>
<text x="84" y="95.1">19</text>
<text x="84.8" y="93">1</text>
<text x="84.8" y="90.8">1</text>
<text x="86.6" y="95.1">O (*4 *11)</text>
<text x="86.7" y="90.8">A (*4 *10)</text>
<text x="87" y="93">I</text>
<text x="88.5" y="93">(*3)</text>
<text x="176.5" y="95.1">12</text>
<text x="179.2" y="95.1">P</text>
<text x="184.7" y="95.1">13</text>
<text x="187.5" y="95.1">P</text>
<text x="192.9" y="95.1">14</text>
<text x="195.7" y="95.1">P</text>
<text x="201.1" y="95.1">15</text>
<text x="203.9" y="95.1">P</text>
<text x="209.4" y="95.1">16</text>
<text x="212.1" y="95.1">P</text>
<text x="221.7" y="95.1">10</text>
<text x="224.5" y="95.1">P</text>
<text x="229.9" y="95.1">11</text>
<text x="232.7" y="95.1">P</text>
<text x="245.2" y="95.1">2</text>
<text x="247.1" y="95.1">S</text>
<text x="253.4" y="95.1">1</text>
<text x="255.3" y="95.1">S</text>
<text x="261.7" y="95.1">3</text>
<text x="263.5" y="95.1">S</text>
<text x="44.2" y="97.6">ACC1</text>
<text x="67.4" y="97.6">+B1</text>
<text x="86.4" y="97.6">IG</text>
<text x="177.7" y="97.6">SGND</text>
<text x="186" y="97.6">VOR+</text>
<text x="194.4" y="97.6">VOR-</text>
<text x="202.5" y="97.6">VOT+</text>
<text x="210.9" y="97.6">VOT-</text>
<text x="223.1" y="97.6">USBV</text>
<text x="231.2" y="97.6">USBG</text>
<text x="245.9" y="97.6">USB-</text>
<text x="254" y="97.6">USB+</text>
<text x="262.1" y="97.6">USBS</text>
<text x="34.5" y="104.8" transform="rotate(-90 34.5 104.8)">F31(A),F32(B),F33(C),F34(D),F91(E),F118(N),F119(O),</text>
<text x="35.9" y="104.8" transform="rotate(-90 35.9 104.8)">F120(P),F121(Q),F126(R),F127(S)</text>
<text x="37.6" y="104.8" transform="rotate(-90 37.6 104.8)">Radio &amp; Display Receiver Assembly</text>
<text x="39.4" y="104.8" transform="rotate(-90 39.4 104.8)">F92(I),F93(J),F94(K),F95(L),F96(M),p1(F),p3(G),p5(H)</text>
<text x="41" y="104.8" transform="rotate(-90 41 104.8)">Navigation Receiver Assembly</text>
<text x="43.7" y="107.8">2</text>
<text x="43.7" y="105.6">2</text>
<text x="44.6" y="103.1">REV</text>
<text x="45.6" y="105.6">A</text>
<text x="45.9" y="107.8">I</text>
<text x="60.2" y="107.8">7</text>
<text x="60.2" y="105.6">7</text>
<text x="60.6" y="103.1">GND1</text>
<text x="62" y="105.6">B</text>
<text x="62.2" y="107.8">J</text>
<text x="84.8" y="107.8">1</text>
<text x="84.8" y="105.6">1</text>
<text x="85.9" y="103.1">FR+</text>
<text x="86.7" y="105.6">B</text>
<text x="86.8" y="107.8">J</text>
<text x="97.2" y="107.8">5</text>
<text x="97.2" y="105.6">5</text>
<text x="98.4" y="103.1">FR-</text>
<text x="99" y="105.6">B</text>
<text x="99.2" y="107.8">J</text>
<text x="126" y="107.8">2</text>
<text x="126" y="105.6">2</text>
<text x="127.1" y="103.1">FL+</text>
<text x="127.8" y="105.6">B</text>
<text x="127.9" y="107.8">J</text>
<text x="138.3" y="107.8">6</text>
<text x="138.3" y="105.6">6</text>
<text x="139.6" y="103.1">FL-</text>
<text x="140.2" y="105.6">B</text>
<text x="140.3" y="107.8">J</text>
<text x="156.8" y="107.8">1</text>
<text x="156.8" y="105.6">1</text>
<text x="157.7" y="103.1">RR+</text>
<text x="158.6" y="105.6">C</text>
<text x="158.7" y="107.8">K</text>
<text x="169.1" y="107.8">3</text>
<text x="169.1" y="105.6">3</text>
<text x="170.2" y="103.1">RR-</text>
<text x="171" y="105.6">C</text>
<text x="171" y="107.8">K</text>
<text x="189.7" y="107.8">2</text>
<text x="189.7" y="105.6">2</text>
<text x="190.7" y="103.1">RL+</text>
<text x="191.5" y="105.6">C</text>
<text x="191.6" y="107.8">K</text>
<text x="202" y="107.8">6</text>
<text x="202" y="105.6">6</text>
<text x="203.3" y="103.1">RL-</text>
<text x="203.9" y="105.6">C</text>
<text x="203.9" y="107.8">K</text>
<text x="223.8" y="107.8">11</text>
<text x="223.8" y="105.6">11</text>
<text x="225.6" y="103.1">CA+</text>
<text x="226.5" y="105.6">D</text>
<text x="226.6" y="107.8">L</text>
<text x="234" y="107.8">12</text>
<text x="234" y="105.6">12</text>
<text x="236.4" y="103.1">V+</text>
<text x="236.8" y="105.6">D</text>
<text x="236.9" y="107.8">L</text>
<text x="244.3" y="107.8">24</text>
<text x="244.3" y="105.6">24</text>
<text x="246.9" y="103.1">V-</text>
<text x="247" y="105.6">D</text>
<text x="247.2" y="107.8">L</text>
<text x="254.6" y="107.8">23</text>
<text x="254.6" y="105.6">23</text>
<text x="255.8" y="103.1">CGND</text>
<text x="257.3" y="105.6">D (*4 *10)</text>
<text x="257.4" y="107.8">L (*3)</text>
<text x="42.8" y="109.9">28</text>
<text x="45.6" y="109.9">N</text>
<text x="60.2" y="109.9">1</text>
<text x="62" y="109.9">N</text>
<text x="84.8" y="109.9">1</text>
<text x="86.6" y="109.9">Q</text>
<text x="97.2" y="109.9">6</text>
<text x="99" y="109.9">Q</text>
<text x="126" y="109.9">2</text>
<text x="127.8" y="109.9">Q</text>
<text x="138.3" y="109.9">7</text>
<text x="140.1" y="109.9">Q</text>
<text x="156.8" y="109.9">4</text>
<text x="158.6" y="109.9">Q</text>
<text x="169.1" y="109.9">9</text>
<text x="170.9" y="109.9">Q</text>
<text x="189.7" y="109.9">3</text>
<text x="191.5" y="109.9">Q</text>
<text x="202" y="109.9">8</text>
<text x="203.8" y="109.9">Q</text>
<text x="223.8" y="109.9">30</text>
<text x="226.4" y="109.9">O</text>
<text x="234" y="109.9">28</text>
<text x="236.7" y="109.9">O</text>
<text x="244.3" y="109.9">29</text>
<text x="247" y="109.9">O</text>
<text x="254.6" y="109.9">27</text>
<text x="257.3" y="109.9">O (*4 *11)</text>
<text x="45.1" y="118.9" transform="rotate(-90 45.1 118.9)">G</text>
<text x="86.3" y="119.3" transform="rotate(-90 86.3 119.3)">LA-LG</text>
<text x="89" y="118.5" transform="rotate(-90 89 118.5)">(*7)</text>
<text x="98.6" y="118.8" transform="rotate(-90 98.6 118.8)">LA-L</text>
<text x="101.3" y="118.5" transform="rotate(-90 101.3 118.5)">(*7)</text>
<text x="127.4" y="115.8" transform="rotate(-90 127.4 115.8)">LA-P</text>
<text x="139.7" y="115.8" transform="rotate(-90 139.7 115.8)">LA-V</text>
<text x="158.2" y="116.8" transform="rotate(-90 158.2 116.8)">R</text>
<text x="170.6" y="117" transform="rotate(-90 170.6 117)">W</text>
<text x="191.1" y="116.8" transform="rotate(-90 191.1 116.8)">B</text>
<text x="203.5" y="116.8" transform="rotate(-90 203.5 116.8)">Y</text>
<text x="226.1" y="117.8" transform="rotate(-90 226.1 117.8)">B</text>
<text x="236.4" y="117.9" transform="rotate(-90 236.4 117.9)">R</text>
<text x="246.6" y="118" transform="rotate(-90 246.6 118)">W</text>
<text x="70.5" y="125.7" transform="rotate(-90 70.5 125.7)">(*6)</text>
<text x="78.7" y="125.7" transform="rotate(-90 78.7 125.7)">(*6)</text>
<text x="113.7" y="125.7" transform="rotate(-90 113.7 125.7)">(*6)</text>
<text x="121.9" y="125.7" transform="rotate(-90 121.9 125.7)">(*6)</text>
<text x="124.1" y="121.9">12</text>
<text x="127" y="121.9">GF1</text>
<text x="136.5" y="121.9">11</text>
<text x="139.3" y="121.9">GF1</text>
<text x="219.9" y="120.5" transform="rotate(-90 219.9 120.5)">(Shielded)</text>
<text x="67.8" y="126.5" transform="rotate(-90 67.8 126.5)">LA-LG</text>
<text x="76" y="126.5" transform="rotate(-90 76 126.5)">LA-LG</text>
<text x="83.9" y="126.1">1</text>
<text x="85.8" y="126.1">GF1</text>
<text x="86.3" y="131.7" transform="rotate(-90 86.3 131.7)">LA-LG</text>
<text x="96.2" y="126.1">2</text>
<text x="98.2" y="126.1">GF1</text>
<text x="98.6" y="131.1" transform="rotate(-90 98.6 131.1)">LA-L</text>
<text x="110.9" y="126" transform="rotate(-90 110.9 126)">LA-L</text>
<text x="119.2" y="126" transform="rotate(-90 119.2 126)">LA-L</text>
<text x="126.8" y="131.9">4</text>
<text x="127.4" y="128.1" transform="rotate(-90 127.4 128.1)">LA-P</text>
<text x="139.1" y="131.9">2</text>
<text x="139.7" y="128.1" transform="rotate(-90 139.7 128.1)">LA-V</text>
<text x="155.8" y="126.1">7</text>
<text x="157.8" y="126.1">MF2</text>
<text x="168.2" y="126.1">8</text>
<text x="170.1" y="126.1">MF2</text>
<text x="187.9" y="126.1">59</text>
<text x="190.7" y="126.1">MF1</text>
<text x="200.2" y="126.1">60</text>
<text x="203" y="126.1">MF1</text>
<text x="222.8" y="126.1">40</text>
<text x="225.6" y="126.1">MF1</text>
<text x="233.1" y="126.1">39</text>
<text x="235.9" y="126.1">MF1</text>
<text x="243.4" y="126.1">41</text>
<text x="246.2" y="126.1">MF1</text>
<text x="253.6" y="126.1">38</text>
<text x="256.4" y="126.1">MF1</text>
<text x="61.6" y="134.8" transform="rotate(-90 61.6 134.8)">LA-BR</text>
<text x="85.2" y="136.7">TWR+</text>
<text x="85.6" y="133.9">4</text>
<text x="97.7" y="136.7">TWR-</text>
<text x="98" y="133.9">2</text>
<text x="126.4" y="134.6">TWL+</text>
<text x="138.9" y="134.6">TWL-</text>
<text x="158.2" y="135.3" transform="rotate(-90 158.2 135.3)">R</text>
<text x="170.6" y="135.5" transform="rotate(-90 170.6 135.5)">W</text>
<text x="191.1" y="135.3" transform="rotate(-90 191.1 135.3)">B</text>
<text x="203.5" y="135.3" transform="rotate(-90 203.5 135.3)">Y</text>
<text x="219.9" y="136.9" transform="rotate(-90 219.9 136.9)">(Shielded)</text>
<text x="226.1" y="134.3" transform="rotate(-90 226.1 134.3)">B</text>
<text x="236.4" y="134.3" transform="rotate(-90 236.4 134.3)">R</text>
<text x="246.6" y="134.5" transform="rotate(-90 246.6 134.5)">W</text>
<text x="45.8" y="138.5" transform="rotate(-90 45.8 138.5)">BKUP LP Relay</text>
<text x="47.3" y="138.5" transform="rotate(-90 47.3 138.5)">&lt;14-3&gt;</text>
<text x="86.8" y="142.2">+</text>
<text x="99.3" y="142.2">-</text>
<text x="105.5" y="143.8" transform="rotate(-90 105.5 143.8)">G3</text>
<text x="107.2" y="143.8" transform="rotate(-90 107.2 143.8)">Front No. 2 Speaker</text>
<text x="108.6" y="143.8" transform="rotate(-90 108.6 143.8)">Assembly RH</text>
<text x="126.8" y="143">3</text>
<text x="127.9" y="140.1">+</text>
<text x="139.1" y="143">1</text>
<text x="140.4" y="140.1">-</text>
<text x="146.6" y="141.8" transform="rotate(-90 146.6 141.8)">G6</text>
<text x="148.3" y="141.8" transform="rotate(-90 148.3 141.8)">Front No. 2 Speaker Assembly LH</text>
<text x="85.6" y="145">3</text>
<text x="98" y="145">1</text>
<text x="127.4" y="148.7" transform="rotate(-90 127.4 148.7)">LA-P</text>
<text x="139.7" y="148.7" transform="rotate(-90 139.7 148.7)">LA-V</text>
<text x="155" y="144.6">25</text>
<text x="157.7" y="144.6">KM1</text>
<text x="167.3" y="144.6">24</text>
<text x="170.1" y="144.6">KM1</text>
<text x="187.9" y="144.6">25</text>
<text x="190.7" y="144.6">LM1</text>
<text x="200.2" y="144.6">24</text>
<text x="203" y="144.6">LM1</text>
<text x="223.7" y="144.6">7</text>
<text x="225.5" y="144.6">QM1</text>
<text x="234" y="144.6">8</text>
<text x="235.8" y="144.6">QM1</text>
<text x="244.3" y="144.6">9</text>
<text x="246.1" y="144.6">QM1</text>
<text x="254.5" y="144.6">6</text>
<text x="256.3" y="144.6">QM1</text>
<text x="72.6" y="153" transform="rotate(-90 72.6 153)">Telematics Transceiver</text>
<text x="74" y="153" transform="rotate(-90 74 153)">&lt;32-1&gt;&lt;32-2&gt;</text>
<text x="83.9" y="154.8">9</text>
<text x="85.8" y="154.8">GF1</text>
<text x="86.3" y="151.2" transform="rotate(-90 86.3 151.2)">LA-LG</text>
<text x="95.3" y="154.8">10</text>
<text x="98.2" y="154.8">GF1</text>
<text x="98.6" y="150.7" transform="rotate(-90 98.6 150.7)">LA-L</text>
<text x="115.7" y="153" transform="rotate(-90 115.7 153)">Telematics Transceiver</text>
<text x="117.2" y="153" transform="rotate(-90 117.2 153)">&lt;32-1&gt;&lt;32-2&gt;</text>
<text x="124.1" y="152.8">18</text>
<text x="127" y="152.8">GF1</text>
<text x="136.5" y="152.8">17</text>
<text x="139.3" y="152.8">GF1</text>
<text x="152.1" y="155.8" transform="rotate(-90 152.1 155.8)">L</text>
<text x="158.2" y="155.9" transform="rotate(-90 158.2 155.9)">B</text>
<text x="185" y="155.8" transform="rotate(-90 185 155.8)">L</text>
<text x="191.1" y="155.9" transform="rotate(-90 191.1 155.9)">B</text>
<text x="219.9" y="153.4" transform="rotate(-90 219.9 153.4)">(Shielded)</text>
<text x="226.1" y="150.7" transform="rotate(-90 226.1 150.7)">B</text>
<text x="236.4" y="150.7" transform="rotate(-90 236.4 150.7)">R</text>
<text x="246.6" y="150.9" transform="rotate(-90 246.6 150.9)">W</text>
<text x="86.3" y="160.4" transform="rotate(-90 86.3 160.4)">LG</text>
<text x="98.6" y="159.9" transform="rotate(-90 98.6 159.9)">L</text>
<text x="127.4" y="157.9" transform="rotate(-90 127.4 157.9)">P</text>
<text x="139.7" y="157.9" transform="rotate(-90 139.7 157.9)">V</text>
<text x="154.8" y="156.5" transform="rotate(-90 154.8 156.5)">(*9)</text>
<text x="161" y="156.5" transform="rotate(-90 161 156.5)">(*8)</text>
<text x="170.6" y="156.1" transform="rotate(-90 170.6 156.1)">W</text>
<text x="173.3" y="156.5" transform="rotate(-90 173.3 156.5)">(*8)</text>
<text x="176.7" y="156.4" transform="rotate(-90 176.7 156.4)">GR</text>
<text x="179.5" y="156.5" transform="rotate(-90 179.5 156.5)">(*9)</text>
<text x="187.7" y="156.5" transform="rotate(-90 187.7 156.5)">(*9)</text>
<text x="193.9" y="156.5" transform="rotate(-90 193.9 156.5)">(*8)</text>
<text x="203.5" y="156.1" transform="rotate(-90 203.5 156.1)">W</text>
<text x="206.2" y="156.5" transform="rotate(-90 206.2 156.5)">(*8)</text>
<text x="209.6" y="156.4" transform="rotate(-90 209.6 156.4)">GR</text>
<text x="212.4" y="156.5" transform="rotate(-90 212.4 156.5)">(*9)</text>
<text x="223.7" y="158.9">7</text>
<text x="225.6" y="158.9">QR1</text>
<text x="234" y="158.9">8</text>
<text x="235.8" y="158.9">QR1</text>
<text x="244.3" y="158.9">9</text>
<text x="246.1" y="158.9">QR1</text>
<text x="254.5" y="158.9">6</text>
<text x="256.4" y="158.9">QR1</text>
<text x="83" y="165.1">61</text>
<text x="85.8" y="165.1">MF2</text>
<text x="95.3" y="165.1">62</text>
<text x="98.1" y="165.1">MF2</text>
<text x="124.1" y="163.1">61</text>
<text x="126.9" y="163.1">MF1</text>
<text x="127.4" y="166.1" transform="rotate(-90 127.4 166.1)">P</text>
<text x="136.5" y="163.1">62</text>
<text x="139.3" y="163.1">MF1</text>
<text x="139.7" y="166.1" transform="rotate(-90 139.7 166.1)">V</text>
<text x="161.7" y="166.8">1</text>
<text x="168" y="166.8">2</text>
<text x="194.6" y="166.8">1</text>
<text x="200.9" y="166.8">2</text>
<text x="83.9" y="173.3">9</text>
<text x="86" y="173.3">IM1</text>
<text x="86.3" y="168.6" transform="rotate(-90 86.3 168.6)">LG</text>
<text x="95.3" y="173.3">10</text>
<text x="98.4" y="173.3">IM1</text>
<text x="98.6" y="168.1" transform="rotate(-90 98.6 168.1)">L</text>
<text x="125" y="171.3">9</text>
<text x="127" y="171.3">JM1</text>
<text x="136.5" y="171.3">10</text>
<text x="139.3" y="171.3">JM1</text>
<text x="159.4" y="172.6">K4</text>
<text x="192.3" y="172.6">L5</text>
<text x="215.8" y="171.9" transform="rotate(-90 215.8 171.9)">(Shielded)</text>
<text x="219.9" y="169.4" transform="rotate(-90 219.9 169.4)">W</text>
<text x="222.6" y="169.9" transform="rotate(-90 222.6 169.9)">(*9)</text>
<text x="226.1" y="169.5" transform="rotate(-90 226.1 169.5)">G</text>
<text x="228.8" y="169.9" transform="rotate(-90 228.8 169.9)">(*8)</text>
<text x="236.4" y="169.5" transform="rotate(-90 236.4 169.5)">R</text>
<text x="246.6" y="169.5" transform="rotate(-90 246.6 169.5)">B</text>
<text x="86.3" y="176.4" transform="rotate(-90 86.3 176.4)">B</text>
<text x="89.8" y="179.2">1</text>
<text x="96.1" y="179.2">2</text>
<text x="98.6" y="176.6" transform="rotate(-90 98.6 176.6)">W</text>
<text x="127.4" y="176.4" transform="rotate(-90 127.4 176.4)">B</text>
<text x="130.9" y="179.2">1</text>
<text x="137.2" y="179.2">2</text>
<text x="139.7" y="176.6" transform="rotate(-90 139.7 176.6)">W</text>
<text x="159.4" y="174.4">Rear Speaker</text>
<text x="159.4" y="175.8">Assembly RH</text>
<text x="192.3" y="174.4">Rear Speaker</text>
<text x="192.3" y="175.8">Assembly LH</text>
<text x="225.5" y="179.2">6</text>
<text x="235.7" y="179.2">3</text>
<text x="246" y="179.2">2</text>
<text x="256.3" y="179.2">5</text>
<text x="256.9" y="176.9" transform="rotate(-90 256.9 176.9)">BR</text>
<text x="61.6" y="181.9">FB</text>
<text x="87.4" y="185">I1</text>
<text x="128.6" y="185">J1</text>
<text x="225.6" y="181.9">CB+</text>
<text x="235.9" y="181.9">CV+</text>
<text x="246.4" y="181.9">CV-</text>
<text x="255.8" y="181.9">CGND</text>
<text x="87.4" y="186.7">Front No. 1 Speaker Assembly RH</text>
<text x="128.6" y="186.7">Front No. 1 Speaker Assembly LH</text>
<text x="263.8" y="189.1" transform="rotate(-90 263.8 189.1)">R6</text>
<text x="265.5" y="189.1" transform="rotate(-90 265.5 189.1)">Rear Television Camera Assembly</text>
</g>
</svg>
